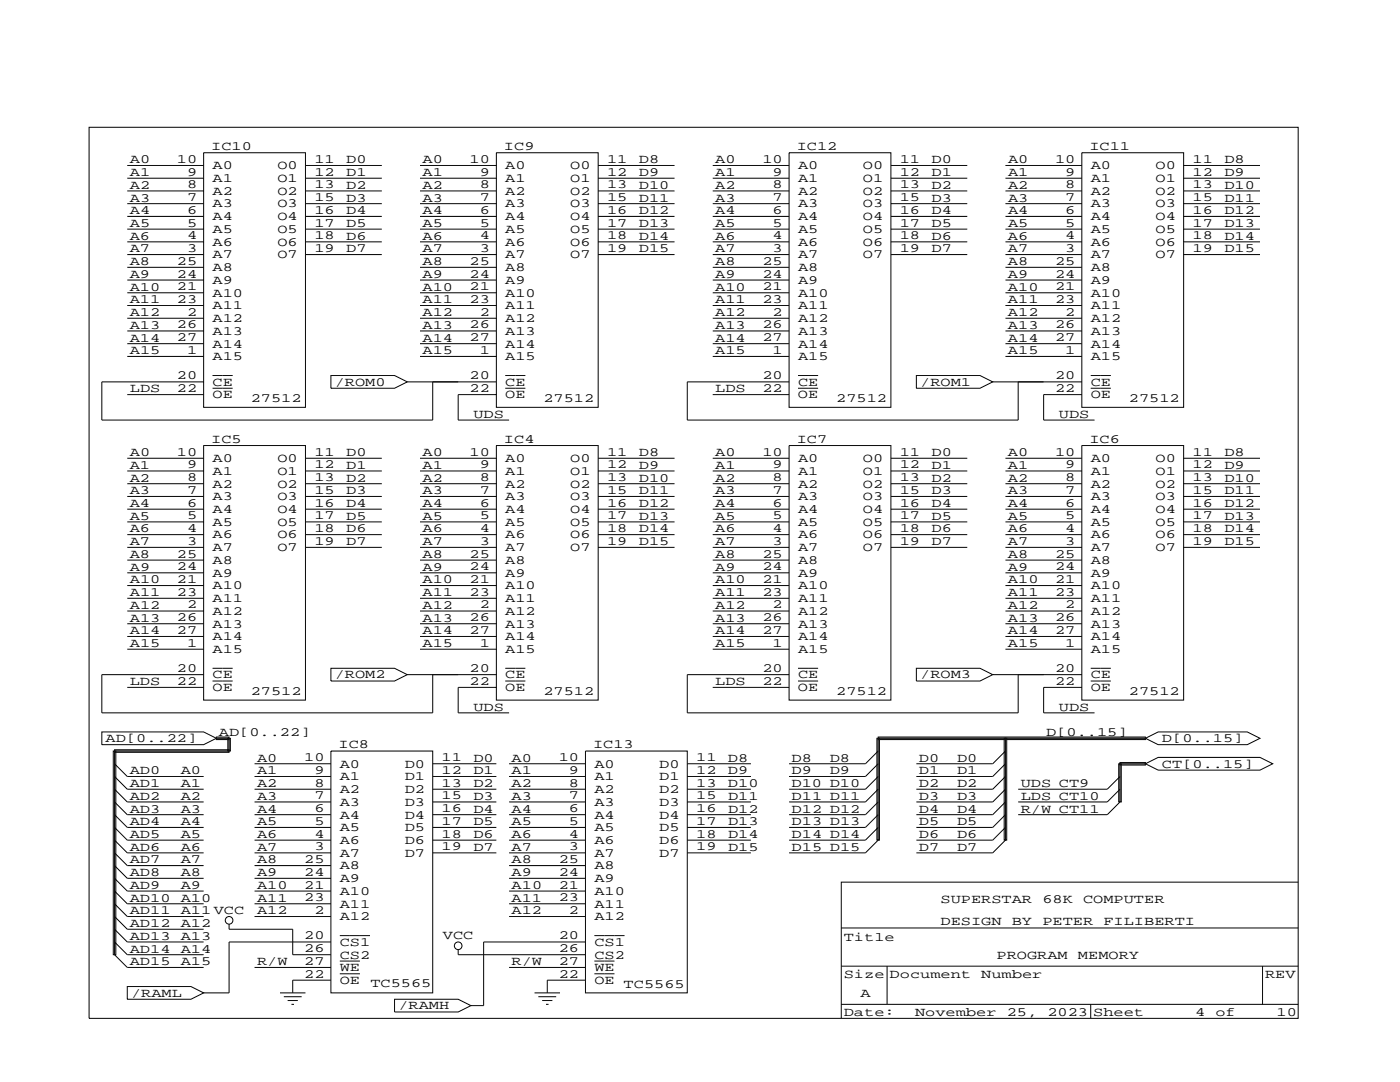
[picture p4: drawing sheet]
<svg xmlns="http://www.w3.org/2000/svg" width="279mm" height="216mm" viewBox="0 0 279 216" stroke-linecap="round" stroke-linejoin="round" font-family="sans-serif">
<g fill="none" stroke="#000" stroke-width=".2">
<path d="M17.8 25.4h241.3v177.8h-241.3zM25.4 33h15.2M25.4 35.6h15.2M25.4 38.1h15.2M40.6 30.5h20.4v50.8h-20.4zM61 33h15.2M61 35.6h15.2M61 38.1h15.2M83.8 33h15.3M83.8 35.6h15.3M83.8 38.1h15.3M99.1 30.5h20.3v50.8h-20.3z"/>
<path d="M119.4 33h15.2M119.4 35.6h15.2M119.4 38.1h15.2M142.2 33h15.3M142.2 35.6h15.3M142.2 38.1h15.3M157.5 30.5h20.3v50.8h-20.3zM177.8 33h15.2M177.8 35.6h15.2M177.8 38.1h15.2M200.7 33h15.2M200.7 35.6h15.2"/>
<path d="M200.7 38.1h15.2M215.9 30.5h20.3v50.8h-20.3zM236.2 33h15.3M236.2 35.6h15.3M236.2 38.1h15.3M25.4 40.6h15.2M25.4 43.2h15.2M25.4 45.7h15.2M25.4 48.3h15.2M25.4 50.8h15.2M25.4 53.3h15.2M25.4 55.9h15.2"/>
<path d="M25.4 58.4h15.2M61 40.6h15.2M61 43.2h15.2M61 45.7h15.2M61 48.3h15.2M61 50.8h15.2M83.8 40.6h15.3M83.8 43.2h15.3M83.8 45.7h15.3M83.8 48.3h15.3M83.8 50.8h15.3M83.8 53.3h15.3"/>
<path d="M83.8 55.9h15.3M83.8 58.4h15.3M119.4 40.6h15.2M119.4 43.2h15.2M119.4 45.7h15.2M119.4 48.3h15.2M119.4 50.8h15.2M142.2 40.6h15.3M142.2 43.2h15.3M142.2 45.7h15.3M142.2 48.3h15.3M142.2 50.8h15.3"/>
<path d="M142.2 53.3h15.3M142.2 55.9h15.3M142.2 58.4h15.3M177.8 40.6h15.2M177.8 43.2h15.2M177.8 45.7h15.2M177.8 48.3h15.2M177.8 50.8h15.2M200.7 40.6h15.2M200.7 43.2h15.2M200.7 45.7h15.2M200.7 48.3h15.2"/>
<path d="M200.7 50.8h15.2M200.7 53.3h15.2M200.7 55.9h15.2M200.7 58.4h15.2M236.2 40.6h15.3M236.2 43.2h15.3M236.2 45.7h15.3M236.2 48.3h15.3M236.2 50.8h15.3M25.4 61h15.2M25.4 63.5h15.2M25.4 66h15.2"/>
<path d="M25.4 68.6h15.2M25.4 71.1h15.2M25.4 78.7h15.2M40.6 76.2h-20.3v7.6h66.1v-7.6M42.4 74.9h4M42.4 77.5h4M66 74.9h12.7l2.6 1.3-2.6 1.3h-12.7zM81.3 76.2h17.8M83.8 61h15.3M83.8 63.5h15.3M83.8 66h15.3M83.8 68.6h15.3"/>
<path d="M83.8 71.1h15.3M99.1 78.7h-7.7v5.1h10.2M100.8 74.9h4.1M100.8 77.5h4.1M142.2 61h15.3M142.2 63.5h15.3M142.2 66h15.3M142.2 68.6h15.3M142.2 71.1h15.3M142.2 78.7h15.3M157.5 76.2h-20.3v7.6h66v-7.6M159.3 74.9h4"/>
<path d="M159.3 77.5h4M182.9 74.9h12.7l2.5 1.3-2.5 1.3h-12.7zM198.1 76.2h17.8M200.7 61h15.2M200.7 63.5h15.2M200.7 66h15.2M200.7 68.6h15.2M200.7 71.1h15.2M215.9 78.7h-7.6v5.1h10.1M217.7 74.9h4M217.7 77.5h4M25.4 91.4h15.2"/>
<path d="M25.4 94h15.2M25.4 96.5h15.2M25.4 99.1h15.2M40.6 88.9h20.4v50.8h-20.4zM61 91.4h15.2M61 94h15.2M61 96.5h15.2M61 99.1h15.2M83.8 91.4h15.3M83.8 94h15.3M83.8 96.5h15.3M83.8 99.1h15.3"/>
<path d="M99.1 88.9h20.3v50.8h-20.3zM119.4 91.4h15.2M119.4 94h15.2M119.4 96.5h15.2M119.4 99.1h15.2M142.2 91.4h15.3M142.2 94h15.3M142.2 96.5h15.3M142.2 99.1h15.3M157.5 88.9h20.3v50.8h-20.3zM177.8 91.4h15.2M177.8 94h15.2"/>
<path d="M177.8 96.5h15.2M177.8 99.1h15.2M200.7 91.4h15.2M200.7 94h15.2M200.7 96.5h15.2M200.7 99.1h15.2M215.9 88.9h20.3v50.8h-20.3zM236.2 91.4h15.3M236.2 94h15.3M236.2 96.5h15.3M236.2 99.1h15.3M25.4 101.6h15.2"/>
<path d="M25.4 104.1h15.2M25.4 106.7h15.2M25.4 109.2h15.2M25.4 111.8h15.2M25.4 114.3h15.2M25.4 116.8h15.2M25.4 119.4h15.2M61 101.6h15.2M61 104.1h15.2M61 106.7h15.2M61 109.2h15.2M83.8 101.6h15.3"/>
<path d="M83.8 104.1h15.3M83.8 106.7h15.3M83.8 109.2h15.3M83.8 111.8h15.3M83.8 114.3h15.3M83.8 116.8h15.3M83.8 119.4h15.3M119.4 101.6h15.2M119.4 104.1h15.2M119.4 106.7h15.2M119.4 109.2h15.2M142.2 101.6h15.3"/>
<path d="M142.2 104.1h15.3M142.2 106.7h15.3M142.2 109.2h15.3M142.2 111.8h15.3M142.2 114.3h15.3M142.2 116.8h15.3M142.2 119.4h15.3M177.8 101.6h15.2M177.8 104.1h15.2M177.8 106.7h15.2M177.8 109.2h15.2M200.7 101.6h15.2"/>
<path d="M200.7 104.1h15.2M200.7 106.7h15.2M200.7 109.2h15.2M200.7 111.8h15.2M200.7 114.3h15.2M200.7 116.8h15.2M200.7 119.4h15.2M236.2 101.6h15.3M236.2 104.1h15.3M236.2 106.7h15.3M236.2 109.2h15.3M25.4 121.9h15.2"/>
<path d="M25.4 124.5h15.2M25.4 127h15.2M25.4 129.5h15.2M25.4 137.2h15.2M40.6 134.6h-20.3v7.6h66.1v-7.6M42.4 133.4h4M42.4 135.9h4M66 133.4h12.7l2.6 1.2-2.6 1.3h-12.7zM81.3 134.6h17.8M83.8 121.9h15.3M83.8 124.5h15.3M83.8 127h15.3"/>
<path d="M83.8 129.5h15.3M99.1 137.2h-7.7v5h10.2M100.8 133.4h4.1M100.8 135.9h4.1M142.2 121.9h15.3M142.2 124.5h15.3M142.2 127h15.3M142.2 129.5h15.3M142.2 137.2h15.3M157.5 134.6h-20.3v7.6h66v-7.6M159.3 133.4h4M159.3 135.9h4"/>
<path d="M182.9 133.4h12.7l2.5 1.2-2.5 1.3h-12.7zM198.1 134.6h17.8M200.7 121.9h15.2M200.7 124.5h15.2M200.7 127h15.2M200.7 129.5h15.2M215.9 137.2h-7.6v5h10.1M217.7 133.4h4M217.7 135.9h4M20.3 146.1h20.3l2.6 1.2-2.6 1.3h-20.3zM22.9 152.4l2.5 2.5h15.2M22.9 154.9l2.5 2.6h15.2"/>
<path d="M22.9 157.5l2.5 2.5h15.2M43.2 147.3h2.5v-.2h-2.5v.5h2.5v-.3h-.2v2.6h.5v-2.6h-.3v2.6h-22.8v-.3h22.8v.5h-22.8v-.2v40.6h.2v-40.6h-.5v40.6h.3l2.5 2.5h15.2M50.8 152.4h15.2M50.8 154.9h15.2M50.8 157.5h15.2M66 149.9h20.4v48.2h-20.4zM86.4 152.4h12.7M86.4 154.9h12.7M86.4 157.5h12.7M101.6 152.4h15.2M101.6 154.9h15.2M101.6 157.5h15.2"/>
<path d="M116.8 149.9h20.4v48.2h-20.4zM137.2 152.4h12.7M137.2 154.9h12.7M137.2 157.5h12.7M175.3 157.5l-2.6 2.5h-15.2M175.3 154.9l-2.6 2.6h-15.2M175.3 152.4l-2.6 2.5h-15.2M175.3 149.9l-2.6 2.5h-15.2M200.7 147.3h-.3v20.3h.5v-20.3h-.2v20.3l-2.6 2.6h-15.2M200.7 157.5l-2.6 2.5h-15.2M200.7 154.9l-2.6 2.6h-15.2M200.7 152.4l-2.6 2.5h-15.2"/>
<path d="M200.7 149.9l-2.6 2.5h-15.2M223.5 154.9l-2.5 2.6h-17.8M223.5 157.5l-2.5 2.5h-17.8M228.6 147.3l2.5-1.2h17.8l2.6 1.2-2.6 1.3h-17.8zM228.6 152.4l2.5-1.3h20.4l2.5 1.3-2.5 1.3h-20.4zM228.6 147.3v.3h-53.3v-.5h53.3v.2h-53.3v20.3h.2v-20.3h-.5v20.3h.3l-2.6 2.6h-15.2M228.6 152.4h-5.1v-.3h5.1v.6h-5.1v-.3v7.6h.3v-7.6h-.5v7.6h.2l-2.5 2.6h-17.8M22.9 160l2.5 2.6h15.2M22.9 162.6l2.5 2.5h15.2M22.9 165.1l2.5 2.5h15.2M22.9 167.6l2.5 2.6h15.2M22.9 170.2l2.5 2.5h15.2"/>
<path d="M22.9 172.7l2.5 2.6h15.2M22.9 175.3l2.5 2.5h15.2M22.9 177.8l2.5 2.5h15.2M50.8 160h15.2M50.8 162.6h15.2M50.8 165.1h15.2M50.8 167.6h15.2M50.8 170.2h15.2M50.8 172.7h15.2M50.8 175.3h15.2M50.8 177.8h15.2M86.4 160h12.7"/>
<path d="M86.4 162.6h12.7M86.4 165.1h12.7M86.4 167.6h12.7M86.4 170.2h12.7M101.6 160h15.2M101.6 162.6h15.2M101.6 165.1h15.2M101.6 167.6h15.2M101.6 170.2h15.2M101.6 172.7h15.2M101.6 175.3h15.2M101.6 177.8h15.2"/>
<path d="M137.2 160h12.7M137.2 162.6h12.7M137.2 165.1h12.7M137.2 167.6h12.7M137.2 170.2h12.7M175.3 165.1l-2.6 2.5h-15.2M175.3 162.6l-2.6 2.5h-15.2M175.3 160l-2.6 2.6h-15.2M200.7 165.1l-2.6 2.5h-15.2M200.7 162.6l-2.6 2.5h-15.2M200.7 160l-2.6 2.6h-15.2M259.1 176h-91.2v27.2"/>
<path d="M22.9 180.3l2.5 2.6h15.2M22.9 182.9l2.5 2.5h15.2M22.9 185.4l2.5 2.6h15.2M22.9 188l2.5 2.5h15.2M25.4 196.9h12.7l2.5 1.2-2.5 1.3h-12.7zM45.7 184.4v1h12.7v5.1h7.6M50.8 180.3h15.2M50.8 182.9h15.2M50.8 193h15.2M55.9 198.1h5.1M56.6 198.9h3.6M57.4 199.6h2"/>
<path d="M66 188h-20.3v10.1h-5.1M66 195.6h-7.6v2.5M67.8 186.7h6M67.8 191.8h4M67.8 194.3h4M78.7 199.4h12.7l2.6 1.3-2.6 1.2h-12.7zM91.4 189.5v1h25.4M101.6 180.3h15.2M101.6 182.9h15.2M101.6 193h15.2M106.7 198.1h5.1M107.4 198.9h3.6"/>
<path d="M108.2 199.6h2M116.8 188h-20.3v12.7h-2.5M116.8 195.6h-7.6v2.5M118.6 186.7h6M118.6 191.8h4M118.6 194.3h4M167.9 192.8h91.2M167.9 185.2h91.2M177 192.8v7.6M252 192.8v7.6M58.2 200.4h.5M109 200.4h.5"/>
<path d="M167.9 200.4h91.2M217.7 200.4v2.8"/>
<circle cx="45.7" cy="183.6" r=".76"/>
<circle cx="91.4" cy="188.7" r=".76"/>
</g>
<g font-size="2.5">
<text x="42.2" y="30">IC10</text>
<text x="100.6" y="30">IC9</text>
<text x="159" y="30">IC12</text>
<text x="217.4" y="30">IC11</text>
<text x="25.9" y="32.6">A0</text>
<text x="25.9" y="35.1">A1</text>
<text x="35.3" y="32.5">10</text>
<text x="37.3" y="35.1">9</text>
<text x="42.4" y="33.8">A0</text>
<text x="55.4" y="33.8">O0</text>
<text x="62.7" y="32.5">11</text>
<text x="62.7" y="35.1">12</text>
<text x="69.1" y="32.6">D0</text>
<text x="69.1" y="35.1">D1</text>
<text x="84.3" y="32.6">A0</text>
<text x="84.3" y="35.1">A1</text>
<text x="93.7" y="32.5">10</text>
<text x="95.8" y="35.1">9</text>
<text x="100.8" y="33.8">A0</text>
<text x="113.8" y="33.8">O0</text>
<text x="121.2" y="32.5">11</text>
<text x="121.2" y="35.1">12</text>
<text x="127.5" y="32.6">D8</text>
<text x="127.5" y="35.1">D9</text>
<text x="142.7" y="32.6">A0</text>
<text x="142.7" y="35.1">A1</text>
<text x="152.1" y="32.5">10</text>
<text x="154.2" y="35.1">9</text>
<text x="159.3" y="33.8">A0</text>
<text x="172.2" y="33.8">O0</text>
<text x="179.6" y="32.5">11</text>
<text x="179.6" y="35.1">12</text>
<text x="185.9" y="32.6">D0</text>
<text x="185.9" y="35.1">D1</text>
<text x="201.2" y="32.6">A0</text>
<text x="201.2" y="35.1">A1</text>
<text x="210.6" y="32.5">10</text>
<text x="212.6" y="35.1">9</text>
<text x="217.7" y="33.8">A0</text>
<text x="230.6" y="33.8">O0</text>
<text x="238" y="32.5">11</text>
<text x="238" y="35.1">12</text>
<text x="244.3" y="32.6">D8</text>
<text x="244.3" y="35.1">D9</text>
<text x="25.9" y="37.7">A2</text>
<text x="25.9" y="40.2">A3</text>
<text x="37.3" y="37.6">8</text>
<text x="37.3" y="40.1">7</text>
<text x="42.4" y="36.3">A1</text>
<text x="42.4" y="38.9">A2</text>
<text x="42.4" y="41.4">A3</text>
<text x="55.4" y="36.3">O1</text>
<text x="55.4" y="38.9">O2</text>
<text x="55.4" y="41.4">O3</text>
<text x="62.7" y="37.6">13</text>
<text x="62.7" y="40.1">15</text>
<text x="69.1" y="37.7">D2</text>
<text x="69.1" y="40.2">D3</text>
<text x="84.3" y="37.7">A2</text>
<text x="84.3" y="40.2">A3</text>
<text x="95.8" y="37.6">8</text>
<text x="95.8" y="40.1">7</text>
<text x="100.8" y="36.3">A1</text>
<text x="100.8" y="38.9">A2</text>
<text x="100.8" y="41.4">A3</text>
<text x="113.8" y="36.3">O1</text>
<text x="113.8" y="38.9">O2</text>
<text x="113.8" y="41.4">O3</text>
<text x="121.2" y="37.6">13</text>
<text x="121.2" y="40.1">15</text>
<text x="127.5" y="37.7">D10</text>
<text x="127.5" y="40.2">D11</text>
<text x="142.7" y="37.7">A2</text>
<text x="142.7" y="40.2">A3</text>
<text x="154.2" y="37.6">8</text>
<text x="154.2" y="40.1">7</text>
<text x="159.3" y="36.3">A1</text>
<text x="159.3" y="38.9">A2</text>
<text x="159.3" y="41.4">A3</text>
<text x="172.2" y="36.3">O1</text>
<text x="172.2" y="38.9">O2</text>
<text x="172.2" y="41.4">O3</text>
<text x="179.6" y="37.6">13</text>
<text x="179.6" y="40.1">15</text>
<text x="185.9" y="37.7">D2</text>
<text x="185.9" y="40.2">D3</text>
<text x="201.2" y="37.7">A2</text>
<text x="201.2" y="40.2">A3</text>
<text x="212.6" y="37.6">8</text>
<text x="212.6" y="40.1">7</text>
<text x="217.7" y="36.3">A1</text>
<text x="217.7" y="38.9">A2</text>
<text x="217.7" y="41.4">A3</text>
<text x="230.6" y="36.3">O1</text>
<text x="230.6" y="38.9">O2</text>
<text x="230.6" y="41.4">O3</text>
<text x="238" y="37.6">13</text>
<text x="238" y="40.1">15</text>
<text x="244.3" y="37.7">D10</text>
<text x="244.3" y="40.2">D11</text>
<text x="25.9" y="47.8">A6</text>
<text x="25.9" y="42.7">A4</text>
<text x="25.9" y="45.3">A5</text>
<text x="37.3" y="42.7">6</text>
<text x="37.3" y="45.2">5</text>
<text x="37.3" y="47.8">4</text>
<text x="42.4" y="43.9">A4</text>
<text x="42.4" y="46.5">A5</text>
<text x="55.4" y="43.9">O4</text>
<text x="55.4" y="46.5">O5</text>
<text x="62.7" y="42.7">16</text>
<text x="62.7" y="45.2">17</text>
<text x="62.7" y="47.8">18</text>
<text x="69.1" y="47.8">D6</text>
<text x="69.1" y="42.7">D4</text>
<text x="69.1" y="45.3">D5</text>
<text x="84.3" y="47.8">A6</text>
<text x="84.3" y="42.7">A4</text>
<text x="84.3" y="45.3">A5</text>
<text x="95.8" y="42.7">6</text>
<text x="95.8" y="45.2">5</text>
<text x="95.8" y="47.8">4</text>
<text x="100.8" y="43.9">A4</text>
<text x="100.8" y="46.5">A5</text>
<text x="113.8" y="43.9">O4</text>
<text x="113.8" y="46.5">O5</text>
<text x="121.2" y="42.7">16</text>
<text x="121.2" y="45.2">17</text>
<text x="121.2" y="47.8">18</text>
<text x="127.5" y="47.8">D14</text>
<text x="127.5" y="42.7">D12</text>
<text x="127.5" y="45.3">D13</text>
<text x="142.7" y="47.8">A6</text>
<text x="142.7" y="42.7">A4</text>
<text x="142.7" y="45.3">A5</text>
<text x="154.2" y="42.7">6</text>
<text x="154.2" y="45.2">5</text>
<text x="154.2" y="47.8">4</text>
<text x="159.3" y="43.9">A4</text>
<text x="159.3" y="46.5">A5</text>
<text x="172.2" y="43.9">O4</text>
<text x="172.2" y="46.5">O5</text>
<text x="179.6" y="42.7">16</text>
<text x="179.6" y="45.2">17</text>
<text x="179.6" y="47.8">18</text>
<text x="185.9" y="47.8">D6</text>
<text x="185.9" y="42.7">D4</text>
<text x="185.9" y="45.3">D5</text>
<text x="201.2" y="47.8">A6</text>
<text x="201.2" y="42.7">A4</text>
<text x="201.2" y="45.3">A5</text>
<text x="212.6" y="42.7">6</text>
<text x="212.6" y="45.2">5</text>
<text x="212.6" y="47.8">4</text>
<text x="217.7" y="43.9">A4</text>
<text x="217.7" y="46.5">A5</text>
<text x="230.6" y="43.9">O4</text>
<text x="230.6" y="46.5">O5</text>
<text x="238" y="42.7">16</text>
<text x="238" y="45.2">17</text>
<text x="238" y="47.8">18</text>
<text x="244.3" y="47.8">D14</text>
<text x="244.3" y="42.7">D12</text>
<text x="244.3" y="45.3">D13</text>
<text x="25.9" y="50.4">A7</text>
<text x="25.9" y="52.9">A8</text>
<text x="35.3" y="52.8">25</text>
<text x="37.3" y="50.3">3</text>
<text x="42.4" y="49">A6</text>
<text x="42.4" y="51.6">A7</text>
<text x="55.4" y="49">O6</text>
<text x="55.4" y="51.6">O7</text>
<text x="62.7" y="50.3">19</text>
<text x="69.1" y="50.4">D7</text>
<text x="84.3" y="50.4">A7</text>
<text x="84.3" y="52.9">A8</text>
<text x="93.7" y="52.8">25</text>
<text x="95.8" y="50.3">3</text>
<text x="100.8" y="49">A6</text>
<text x="100.8" y="51.6">A7</text>
<text x="113.8" y="49">O6</text>
<text x="113.8" y="51.6">O7</text>
<text x="121.2" y="50.3">19</text>
<text x="127.5" y="50.4">D15</text>
<text x="142.7" y="50.4">A7</text>
<text x="142.7" y="52.9">A8</text>
<text x="152.1" y="52.8">25</text>
<text x="154.2" y="50.3">3</text>
<text x="159.3" y="49">A6</text>
<text x="159.3" y="51.6">A7</text>
<text x="172.2" y="49">O6</text>
<text x="172.2" y="51.6">O7</text>
<text x="179.6" y="50.3">19</text>
<text x="185.9" y="50.4">D7</text>
<text x="201.2" y="50.4">A7</text>
<text x="201.2" y="52.9">A8</text>
<text x="210.6" y="52.8">25</text>
<text x="212.6" y="50.3">3</text>
<text x="217.7" y="49">A6</text>
<text x="217.7" y="51.6">A7</text>
<text x="230.6" y="49">O6</text>
<text x="230.6" y="51.6">O7</text>
<text x="238" y="50.3">19</text>
<text x="244.3" y="50.4">D15</text>
<text x="25.9" y="55.4">A9</text>
<text x="25.9" y="58">A10</text>
<text x="35.3" y="55.4">24</text>
<text x="35.3" y="57.9">21</text>
<text x="42.4" y="54.1">A8</text>
<text x="42.4" y="56.6">A9</text>
<text x="42.4" y="59.2">A10</text>
<text x="84.3" y="55.4">A9</text>
<text x="84.3" y="58">A10</text>
<text x="93.7" y="55.4">24</text>
<text x="93.7" y="57.9">21</text>
<text x="100.8" y="54.1">A8</text>
<text x="100.8" y="56.6">A9</text>
<text x="100.8" y="59.2">A10</text>
<text x="142.7" y="55.4">A9</text>
<text x="142.7" y="58">A10</text>
<text x="152.1" y="55.4">24</text>
<text x="152.1" y="57.9">21</text>
<text x="159.3" y="54.1">A8</text>
<text x="159.3" y="56.6">A9</text>
<text x="159.3" y="59.2">A10</text>
<text x="201.2" y="55.4">A9</text>
<text x="201.2" y="58">A10</text>
<text x="210.6" y="55.4">24</text>
<text x="210.6" y="57.9">21</text>
<text x="217.7" y="54.1">A8</text>
<text x="217.7" y="56.6">A9</text>
<text x="217.7" y="59.2">A10</text>
<text x="25.9" y="60.5">A11</text>
<text x="25.9" y="63.1">A12</text>
<text x="25.9" y="65.6">A13</text>
<text x="35.3" y="60.5">23</text>
<text x="35.3" y="65.5">26</text>
<text x="37.3" y="63">2</text>
<text x="42.4" y="61.7">A11</text>
<text x="42.4" y="64.3">A12</text>
<text x="84.3" y="60.5">A11</text>
<text x="84.3" y="63.1">A12</text>
<text x="84.3" y="65.6">A13</text>
<text x="93.7" y="60.5">23</text>
<text x="93.7" y="65.5">26</text>
<text x="95.8" y="63">2</text>
<text x="100.8" y="61.7">A11</text>
<text x="100.8" y="64.3">A12</text>
<text x="142.7" y="60.5">A11</text>
<text x="142.7" y="63.1">A12</text>
<text x="142.7" y="65.6">A13</text>
<text x="152.1" y="60.5">23</text>
<text x="152.1" y="65.5">26</text>
<text x="154.2" y="63">2</text>
<text x="159.3" y="61.7">A11</text>
<text x="159.3" y="64.3">A12</text>
<text x="201.2" y="60.5">A11</text>
<text x="201.2" y="63.1">A12</text>
<text x="201.2" y="65.6">A13</text>
<text x="210.6" y="60.5">23</text>
<text x="210.6" y="65.5">26</text>
<text x="212.6" y="63">2</text>
<text x="217.7" y="61.7">A11</text>
<text x="217.7" y="64.3">A12</text>
<text x="25.9" y="68.1">A14</text>
<text x="25.9" y="70.7">A15</text>
<text x="35.3" y="68.1">27</text>
<text x="37.3" y="70.6">1</text>
<text x="42.4" y="66.8">A13</text>
<text x="42.4" y="69.3">A14</text>
<text x="42.4" y="71.9">A15</text>
<text x="84.3" y="68.1">A14</text>
<text x="84.3" y="70.7">A15</text>
<text x="93.7" y="68.1">27</text>
<text x="95.8" y="70.6">1</text>
<text x="100.8" y="66.8">A13</text>
<text x="100.8" y="69.3">A14</text>
<text x="100.8" y="71.9">A15</text>
<text x="142.7" y="68.1">A14</text>
<text x="142.7" y="70.7">A15</text>
<text x="152.1" y="68.1">27</text>
<text x="154.2" y="70.6">1</text>
<text x="159.3" y="66.8">A13</text>
<text x="159.3" y="69.3">A14</text>
<text x="159.3" y="71.9">A15</text>
<text x="201.2" y="68.1">A14</text>
<text x="201.2" y="70.7">A15</text>
<text x="210.6" y="68.1">27</text>
<text x="212.6" y="70.6">1</text>
<text x="217.7" y="66.8">A13</text>
<text x="217.7" y="69.3">A14</text>
<text x="217.7" y="71.9">A15</text>
<text x="35.3" y="75.7">20</text>
<text x="42.4" y="77">CE</text>
<text x="66.8" y="77">/ROM0</text>
<text x="93.7" y="75.7">20</text>
<text x="100.8" y="77">CE</text>
<text x="152.1" y="75.7">20</text>
<text x="159.3" y="77">CE</text>
<text x="183.6" y="77">/ROM1</text>
<text x="210.6" y="75.7">20</text>
<text x="217.7" y="77">CE</text>
<text x="25.9" y="78.3">LDS</text>
<text x="35.3" y="78.2">22</text>
<text x="42.4" y="79.5">OE</text>
<text x="50" y="80.3">27512</text>
<text x="93.7" y="78.2">22</text>
<text x="94.5" y="83.4">UDS</text>
<text x="100.8" y="79.5">OE</text>
<text x="108.5" y="80.3">27512</text>
<text x="142.7" y="78.3">LDS</text>
<text x="152.1" y="78.2">22</text>
<text x="159.3" y="79.5">OE</text>
<text x="166.9" y="80.3">27512</text>
<text x="210.6" y="78.2">22</text>
<text x="211.3" y="83.4">UDS</text>
<text x="217.7" y="79.5">OE</text>
<text x="225.3" y="80.3">27512</text>
<text x="42.2" y="88.4">IC5</text>
<text x="100.6" y="88.4">IC4</text>
<text x="159" y="88.4">IC7</text>
<text x="217.4" y="88.4">IC6</text>
<text x="25.9" y="93.5">A1</text>
<text x="25.9" y="91">A0</text>
<text x="35.3" y="90.9">10</text>
<text x="37.3" y="93.5">9</text>
<text x="42.4" y="92.2">A0</text>
<text x="42.4" y="94.7">A1</text>
<text x="55.4" y="92.2">O0</text>
<text x="55.4" y="94.7">O1</text>
<text x="62.7" y="90.9">11</text>
<text x="62.7" y="93.5">12</text>
<text x="69.1" y="93.5">D1</text>
<text x="69.1" y="91">D0</text>
<text x="84.3" y="93.5">A1</text>
<text x="84.3" y="91">A0</text>
<text x="93.7" y="90.9">10</text>
<text x="95.8" y="93.5">9</text>
<text x="100.8" y="92.2">A0</text>
<text x="100.8" y="94.7">A1</text>
<text x="113.8" y="92.2">O0</text>
<text x="113.8" y="94.7">O1</text>
<text x="121.2" y="90.9">11</text>
<text x="121.2" y="93.5">12</text>
<text x="127.5" y="93.5">D9</text>
<text x="127.5" y="91">D8</text>
<text x="142.7" y="93.5">A1</text>
<text x="142.7" y="91">A0</text>
<text x="152.1" y="90.9">10</text>
<text x="154.2" y="93.5">9</text>
<text x="159.3" y="92.2">A0</text>
<text x="159.3" y="94.7">A1</text>
<text x="172.2" y="92.2">O0</text>
<text x="172.2" y="94.7">O1</text>
<text x="179.6" y="90.9">11</text>
<text x="179.6" y="93.5">12</text>
<text x="185.9" y="93.5">D1</text>
<text x="185.9" y="91">D0</text>
<text x="201.2" y="93.5">A1</text>
<text x="201.2" y="91">A0</text>
<text x="210.6" y="90.9">10</text>
<text x="212.6" y="93.5">9</text>
<text x="217.7" y="92.2">A0</text>
<text x="217.7" y="94.7">A1</text>
<text x="230.6" y="92.2">O0</text>
<text x="230.6" y="94.7">O1</text>
<text x="238" y="90.9">11</text>
<text x="238" y="93.5">12</text>
<text x="244.3" y="91">D8</text>
<text x="244.3" y="93.5">D9</text>
<text x="25.9" y="96.1">A2</text>
<text x="25.9" y="98.6">A3</text>
<text x="25.9" y="101.2">A4</text>
<text x="37.3" y="96">8</text>
<text x="37.3" y="98.6">7</text>
<text x="37.3" y="101.1">6</text>
<text x="42.4" y="97.3">A2</text>
<text x="42.4" y="99.8">A3</text>
<text x="55.4" y="97.3">O2</text>
<text x="55.4" y="99.8">O3</text>
<text x="62.7" y="96">13</text>
<text x="62.7" y="98.6">15</text>
<text x="62.7" y="101.1">16</text>
<text x="69.1" y="96.1">D2</text>
<text x="69.1" y="98.6">D3</text>
<text x="69.1" y="101.2">D4</text>
<text x="84.3" y="96.1">A2</text>
<text x="84.3" y="98.6">A3</text>
<text x="84.3" y="101.2">A4</text>
<text x="95.8" y="96">8</text>
<text x="95.8" y="98.6">7</text>
<text x="95.8" y="101.1">6</text>
<text x="100.8" y="97.3">A2</text>
<text x="100.8" y="99.8">A3</text>
<text x="113.8" y="97.3">O2</text>
<text x="113.8" y="99.8">O3</text>
<text x="121.2" y="96">13</text>
<text x="121.2" y="98.6">15</text>
<text x="121.2" y="101.1">16</text>
<text x="127.5" y="96.1">D10</text>
<text x="127.5" y="98.6">D11</text>
<text x="127.5" y="101.2">D12</text>
<text x="142.7" y="96.1">A2</text>
<text x="142.7" y="98.6">A3</text>
<text x="142.7" y="101.2">A4</text>
<text x="154.2" y="96">8</text>
<text x="154.2" y="98.6">7</text>
<text x="154.2" y="101.1">6</text>
<text x="159.3" y="97.3">A2</text>
<text x="159.3" y="99.8">A3</text>
<text x="172.2" y="97.3">O2</text>
<text x="172.2" y="99.8">O3</text>
<text x="179.6" y="96">13</text>
<text x="179.6" y="98.6">15</text>
<text x="179.6" y="101.1">16</text>
<text x="185.9" y="96.1">D2</text>
<text x="185.9" y="98.6">D3</text>
<text x="185.9" y="101.2">D4</text>
<text x="201.2" y="96.1">A2</text>
<text x="201.2" y="98.6">A3</text>
<text x="201.2" y="101.2">A4</text>
<text x="212.6" y="96">8</text>
<text x="212.6" y="98.6">7</text>
<text x="212.6" y="101.1">6</text>
<text x="217.7" y="97.3">A2</text>
<text x="217.7" y="99.8">A3</text>
<text x="230.6" y="97.3">O2</text>
<text x="230.6" y="99.8">O3</text>
<text x="238" y="96">13</text>
<text x="238" y="98.6">15</text>
<text x="238" y="101.1">16</text>
<text x="244.3" y="96.1">D10</text>
<text x="244.3" y="98.6">D11</text>
<text x="244.3" y="101.2">D12</text>
<text x="25.9" y="103.7">A5</text>
<text x="25.9" y="106.2">A6</text>
<text x="37.3" y="103.6">5</text>
<text x="37.3" y="106.2">4</text>
<text x="42.4" y="102.4">A4</text>
<text x="42.4" y="104.9">A5</text>
<text x="42.4" y="107.4">A6</text>
<text x="55.4" y="102.4">O4</text>
<text x="55.4" y="104.9">O5</text>
<text x="55.4" y="107.4">O6</text>
<text x="62.7" y="103.6">17</text>
<text x="62.7" y="106.2">18</text>
<text x="69.1" y="103.7">D5</text>
<text x="69.1" y="106.2">D6</text>
<text x="84.3" y="103.7">A5</text>
<text x="84.3" y="106.2">A6</text>
<text x="95.8" y="103.6">5</text>
<text x="95.8" y="106.2">4</text>
<text x="100.8" y="102.4">A4</text>
<text x="100.8" y="104.9">A5</text>
<text x="100.8" y="107.4">A6</text>
<text x="113.8" y="102.4">O4</text>
<text x="113.8" y="104.9">O5</text>
<text x="113.8" y="107.4">O6</text>
<text x="121.2" y="103.6">17</text>
<text x="121.2" y="106.2">18</text>
<text x="127.5" y="103.7">D13</text>
<text x="127.5" y="106.2">D14</text>
<text x="142.7" y="103.7">A5</text>
<text x="142.7" y="106.2">A6</text>
<text x="154.2" y="103.6">5</text>
<text x="154.2" y="106.2">4</text>
<text x="159.3" y="102.4">A4</text>
<text x="159.3" y="104.9">A5</text>
<text x="159.3" y="107.4">A6</text>
<text x="172.2" y="102.4">O4</text>
<text x="172.2" y="104.9">O5</text>
<text x="172.2" y="107.4">O6</text>
<text x="179.6" y="103.6">17</text>
<text x="179.6" y="106.2">18</text>
<text x="185.9" y="103.7">D5</text>
<text x="185.9" y="106.2">D6</text>
<text x="201.2" y="103.7">A5</text>
<text x="201.2" y="106.2">A6</text>
<text x="212.6" y="103.6">5</text>
<text x="212.6" y="106.2">4</text>
<text x="217.7" y="102.4">A4</text>
<text x="217.7" y="104.9">A5</text>
<text x="217.7" y="107.4">A6</text>
<text x="230.6" y="102.4">O4</text>
<text x="230.6" y="104.9">O5</text>
<text x="230.6" y="107.4">O6</text>
<text x="238" y="103.6">17</text>
<text x="238" y="106.2">18</text>
<text x="244.3" y="103.7">D13</text>
<text x="244.3" y="106.2">D14</text>
<text x="25.9" y="108.8">A7</text>
<text x="25.9" y="111.3">A8</text>
<text x="25.9" y="113.9">A9</text>
<text x="35.3" y="111.3">25</text>
<text x="35.3" y="113.8">24</text>
<text x="37.3" y="108.7">3</text>
<text x="42.4" y="110">A7</text>
<text x="42.4" y="112.5">A8</text>
<text x="55.4" y="110">O7</text>
<text x="62.7" y="108.7">19</text>
<text x="69.1" y="108.8">D7</text>
<text x="84.3" y="108.8">A7</text>
<text x="84.3" y="111.3">A8</text>
<text x="84.3" y="113.9">A9</text>
<text x="93.7" y="111.3">25</text>
<text x="93.7" y="113.8">24</text>
<text x="95.8" y="108.7">3</text>
<text x="100.8" y="110">A7</text>
<text x="100.8" y="112.5">A8</text>
<text x="113.8" y="110">O7</text>
<text x="121.2" y="108.7">19</text>
<text x="127.5" y="108.8">D15</text>
<text x="142.7" y="108.8">A7</text>
<text x="142.7" y="111.3">A8</text>
<text x="142.7" y="113.9">A9</text>
<text x="152.1" y="111.3">25</text>
<text x="152.1" y="113.8">24</text>
<text x="154.2" y="108.7">3</text>
<text x="159.3" y="110">A7</text>
<text x="159.3" y="112.5">A8</text>
<text x="172.2" y="110">O7</text>
<text x="179.6" y="108.7">19</text>
<text x="185.9" y="108.8">D7</text>
<text x="201.2" y="108.8">A7</text>
<text x="201.2" y="111.3">A8</text>
<text x="201.2" y="113.9">A9</text>
<text x="210.6" y="111.3">25</text>
<text x="210.6" y="113.8">24</text>
<text x="212.6" y="108.7">3</text>
<text x="217.7" y="110">A7</text>
<text x="217.7" y="112.5">A8</text>
<text x="230.6" y="110">O7</text>
<text x="238" y="108.7">19</text>
<text x="244.3" y="108.8">D15</text>
<text x="25.9" y="116.4">A10</text>
<text x="25.9" y="118.9">A11</text>
<text x="35.3" y="116.3">21</text>
<text x="35.3" y="118.9">23</text>
<text x="42.4" y="115.1">A9</text>
<text x="42.4" y="117.6">A10</text>
<text x="84.3" y="116.4">A10</text>
<text x="84.3" y="118.9">A11</text>
<text x="93.7" y="116.3">21</text>
<text x="93.7" y="118.9">23</text>
<text x="100.8" y="115.1">A9</text>
<text x="100.8" y="117.6">A10</text>
<text x="142.7" y="116.4">A10</text>
<text x="142.7" y="118.9">A11</text>
<text x="152.1" y="116.3">21</text>
<text x="152.1" y="118.9">23</text>
<text x="159.3" y="115.1">A9</text>
<text x="159.3" y="117.6">A10</text>
<text x="201.2" y="116.4">A10</text>
<text x="201.2" y="118.9">A11</text>
<text x="210.6" y="116.3">21</text>
<text x="210.6" y="118.9">23</text>
<text x="217.7" y="115.1">A9</text>
<text x="217.7" y="117.6">A10</text>
<text x="25.9" y="121.5">A12</text>
<text x="25.9" y="124">A13</text>
<text x="35.3" y="124">26</text>
<text x="37.3" y="121.4">2</text>
<text x="42.4" y="120.1">A11</text>
<text x="42.4" y="122.7">A12</text>
<text x="42.4" y="125.2">A13</text>
<text x="84.3" y="121.5">A12</text>
<text x="84.3" y="124">A13</text>
<text x="93.7" y="124">26</text>
<text x="95.8" y="121.4">2</text>
<text x="100.8" y="120.1">A11</text>
<text x="100.8" y="122.7">A12</text>
<text x="100.8" y="125.2">A13</text>
<text x="142.7" y="121.5">A12</text>
<text x="142.7" y="124">A13</text>
<text x="152.1" y="124">26</text>
<text x="154.2" y="121.4">2</text>
<text x="159.3" y="120.1">A11</text>
<text x="159.3" y="122.7">A12</text>
<text x="159.3" y="125.2">A13</text>
<text x="201.2" y="121.5">A12</text>
<text x="201.2" y="124">A13</text>
<text x="210.6" y="124">26</text>
<text x="212.6" y="121.4">2</text>
<text x="217.7" y="120.1">A11</text>
<text x="217.7" y="122.7">A12</text>
<text x="217.7" y="125.2">A13</text>
<text x="25.9" y="126.6">A14</text>
<text x="25.9" y="129.1">A15</text>
<text x="35.3" y="126.5">27</text>
<text x="37.3" y="129">1</text>
<text x="42.4" y="127.8">A14</text>
<text x="42.4" y="130.3">A15</text>
<text x="84.3" y="126.6">A14</text>
<text x="84.3" y="129.1">A15</text>
<text x="93.7" y="126.5">27</text>
<text x="95.8" y="129">1</text>
<text x="100.8" y="127.8">A14</text>
<text x="100.8" y="130.3">A15</text>
<text x="142.7" y="126.6">A14</text>
<text x="142.7" y="129.1">A15</text>
<text x="152.1" y="126.5">27</text>
<text x="154.2" y="129">1</text>
<text x="159.3" y="127.8">A14</text>
<text x="159.3" y="130.3">A15</text>
<text x="201.2" y="126.6">A14</text>
<text x="201.2" y="129.1">A15</text>
<text x="210.6" y="126.5">27</text>
<text x="212.6" y="129">1</text>
<text x="217.7" y="127.8">A14</text>
<text x="217.7" y="130.3">A15</text>
<text x="25.9" y="136.7">LDS</text>
<text x="35.3" y="134.1">20</text>
<text x="35.3" y="136.7">22</text>
<text x="42.4" y="137.9">OE</text>
<text x="42.4" y="135.4">CE</text>
<text x="66.8" y="135.4">/ROM2</text>
<text x="93.7" y="134.1">20</text>
<text x="93.7" y="136.7">22</text>
<text x="100.8" y="137.9">OE</text>
<text x="100.8" y="135.4">CE</text>
<text x="142.7" y="136.7">LDS</text>
<text x="152.1" y="134.1">20</text>
<text x="152.1" y="136.7">22</text>
<text x="159.3" y="137.9">OE</text>
<text x="159.3" y="135.4">CE</text>
<text x="183.6" y="135.4">/ROM3</text>
<text x="210.6" y="134.1">20</text>
<text x="210.6" y="136.7">22</text>
<text x="217.7" y="135.4">CE</text>
<text x="217.7" y="137.9">OE</text>
<text x="50" y="138.7">27512</text>
<text x="94.5" y="141.8">UDS</text>
<text x="108.5" y="138.7">27512</text>
<text x="166.9" y="138.7">27512</text>
<text x="211.3" y="141.8">UDS</text>
<text x="225.3" y="138.7">27512</text>
<text x="21.1" y="148.1">AD[0..22]</text>
<text x="43.7" y="146.9">AD[0..22]</text>
<text x="67.6" y="149.4">IC8</text>
<text x="118.4" y="149.4">IC13</text>
<text x="208.8" y="146.9">D[0..15]</text>
<text x="231.9" y="148.1">D[0..15]</text>
<text x="25.9" y="154.5">AD0</text>
<text x="36.1" y="154.5">A0</text>
<text x="51.3" y="152">A0</text>
<text x="51.3" y="154.5">A1</text>
<text x="60.7" y="151.9">10</text>
<text x="62.7" y="154.4">9</text>
<text x="67.8" y="153.2">A0</text>
<text x="67.8" y="155.7">A1</text>
<text x="80.8" y="153.2">D0</text>
<text x="80.8" y="155.7">D1</text>
<text x="88.1" y="151.9">11</text>
<text x="88.1" y="154.4">12</text>
<text x="94.5" y="152">D0</text>
<text x="94.5" y="154.5">D1</text>
<text x="102.1" y="152">A0</text>
<text x="102.1" y="154.5">A1</text>
<text x="111.5" y="151.9">10</text>
<text x="113.5" y="154.4">9</text>
<text x="118.6" y="153.2">A0</text>
<text x="118.6" y="155.7">A1</text>
<text x="131.6" y="153.2">D0</text>
<text x="131.6" y="155.7">D1</text>
<text x="138.9" y="151.9">11</text>
<text x="138.9" y="154.4">12</text>
<text x="145.3" y="152">D8</text>
<text x="145.3" y="154.5">D9</text>
<text x="158" y="152">D8</text>
<text x="158" y="154.5">D9</text>
<text x="165.6" y="152">D8</text>
<text x="165.6" y="154.5">D9</text>
<text x="183.4" y="152">D0</text>
<text x="183.4" y="154.5">D1</text>
<text x="191" y="152">D0</text>
<text x="191" y="154.5">D1</text>
<text x="231.9" y="153.2">CT[0..15]</text>
<text x="25.9" y="157">AD1</text>
<text x="25.9" y="159.6">AD2</text>
<text x="36.1" y="157">A1</text>
<text x="36.1" y="159.6">A2</text>
<text x="51.3" y="157">A2</text>
<text x="51.3" y="159.6">A3</text>
<text x="62.7" y="157">8</text>
<text x="62.7" y="159.5">7</text>
<text x="67.8" y="158.2">A2</text>
<text x="67.8" y="160.8">A3</text>
<text x="80.8" y="158.2">D2</text>
<text x="80.8" y="160.8">D3</text>
<text x="88.1" y="157">13</text>
<text x="88.1" y="159.5">15</text>
<text x="94.5" y="157">D2</text>
<text x="94.5" y="159.6">D3</text>
<text x="102.1" y="157">A2</text>
<text x="102.1" y="159.6">A3</text>
<text x="113.5" y="157">8</text>
<text x="113.5" y="159.5">7</text>
<text x="118.6" y="158.2">A2</text>
<text x="118.6" y="160.8">A3</text>
<text x="131.6" y="158.2">D2</text>
<text x="131.6" y="160.8">D3</text>
<text x="138.9" y="157">13</text>
<text x="138.9" y="159.5">15</text>
<text x="145.3" y="157">D10</text>
<text x="145.3" y="159.6">D11</text>
<text x="158" y="157">D10 D10</text>
<text x="158" y="159.6">D11 D11</text>
<text x="183.4" y="157">D2</text>
<text x="183.4" y="159.6">D3</text>
<text x="191" y="157">D2</text>
<text x="191" y="159.6">D3</text>
<text x="203.7" y="157">UDS CT9</text>
<text x="203.7" y="159.6">LDS CT10</text>
<text x="25.9" y="162.1">AD3</text>
<text x="25.9" y="164.7">AD4</text>
<text x="25.9" y="167.2">AD5</text>
<text x="36.1" y="162.1">A3</text>
<text x="36.1" y="164.7">A4</text>
<text x="36.1" y="167.2">A5</text>
<text x="51.3" y="162.1">A4</text>
<text x="51.3" y="164.7">A5</text>
<text x="51.3" y="167.2">A6</text>
<text x="62.7" y="162.1">6</text>
<text x="62.7" y="164.6">5</text>
<text x="62.7" y="167.1">4</text>
<text x="67.8" y="163.3">A4</text>
<text x="67.8" y="165.9">A5</text>
<text x="80.8" y="163.3">D4</text>
<text x="80.8" y="165.9">D5</text>
<text x="88.1" y="162.1">16</text>
<text x="88.1" y="164.6">17</text>
<text x="88.1" y="167.1">18</text>
<text x="94.5" y="162.1">D4</text>
<text x="94.5" y="164.7">D5</text>
<text x="94.5" y="167.2">D6</text>
<text x="102.1" y="162.1">A4</text>
<text x="102.1" y="164.7">A5</text>
<text x="102.1" y="167.2">A6</text>
<text x="113.5" y="162.1">6</text>
<text x="113.5" y="164.6">5</text>
<text x="113.5" y="167.1">4</text>
<text x="118.6" y="163.3">A4</text>
<text x="118.6" y="165.9">A5</text>
<text x="131.6" y="163.3">D4</text>
<text x="131.6" y="165.9">D5</text>
<text x="138.9" y="162.1">16</text>
<text x="138.9" y="164.6">17</text>
<text x="138.9" y="167.1">18</text>
<text x="145.3" y="162.1">D12</text>
<text x="145.3" y="164.7">D13</text>
<text x="145.3" y="167.2">D14</text>
<text x="158" y="162.1">D12 D12</text>
<text x="158" y="164.7">D13 D13</text>
<text x="158" y="167.2">D14 D14</text>
<text x="183.4" y="162.1">D4</text>
<text x="183.4" y="164.7">D5</text>
<text x="183.4" y="167.2">D6</text>
<text x="191" y="162.1">D4</text>
<text x="191" y="164.7">D5</text>
<text x="191" y="167.2">D6</text>
<text x="203.7" y="162.1">R/W CT11</text>
<text x="25.9" y="169.7">AD6</text>
<text x="25.9" y="172.3">AD7</text>
<text x="36.1" y="169.7">A6</text>
<text x="36.1" y="172.3">A7</text>
<text x="51.3" y="169.7">A7</text>
<text x="51.3" y="172.3">A8</text>
<text x="60.7" y="172.2">25</text>
<text x="62.7" y="169.7">3</text>
<text x="67.8" y="168.4">A6</text>
<text x="67.8" y="170.9">A7</text>
<text x="67.8" y="173.5">A8</text>
<text x="80.8" y="168.4">D6</text>
<text x="80.8" y="170.9">D7</text>
<text x="88.1" y="169.7">19</text>
<text x="94.5" y="169.7">D7</text>
<text x="102.1" y="169.7">A7</text>
<text x="102.1" y="172.3">A8</text>
<text x="111.5" y="172.2">25</text>
<text x="113.5" y="169.7">3</text>
<text x="118.6" y="168.4">A6</text>
<text x="118.6" y="170.9">A7</text>
<text x="118.6" y="173.5">A8</text>
<text x="131.6" y="168.4">D6</text>
<text x="131.6" y="170.9">D7</text>
<text x="138.9" y="169.7">19</text>
<text x="145.3" y="169.7">D15</text>
<text x="158" y="169.7">D15 D15</text>
<text x="183.4" y="169.7">D7</text>
<text x="191" y="169.7">D7</text>
<text x="25.9" y="174.8">AD8</text>
<text x="25.9" y="177.4">AD9</text>
<text x="25.9" y="179.9">AD10</text>
<text x="36.1" y="174.8">A8</text>
<text x="36.1" y="177.4">A9</text>
<text x="36.1" y="179.9">A10</text>
<text x="51.3" y="179.9">A11</text>
<text x="51.3" y="174.8">A9</text>
<text x="51.3" y="177.4">A10</text>
<text x="60.7" y="174.8">24</text>
<text x="60.7" y="177.3">21</text>
<text x="60.7" y="179.8">23</text>
<text x="67.8" y="176">A9</text>
<text x="67.8" y="178.6">A10</text>
<text x="102.1" y="179.9">A11</text>
<text x="102.1" y="174.8">A9</text>
<text x="102.1" y="177.4">A10</text>
<text x="111.5" y="174.8">24</text>
<text x="111.5" y="177.3">21</text>
<text x="111.5" y="179.8">23</text>
<text x="118.6" y="176">A9</text>
<text x="118.6" y="178.6">A10</text>
<text x="25.9" y="182.4">AD11</text>
<text x="25.9" y="185">AD12</text>
<text x="36.1" y="182.4">A11 VCC</text>
<text x="36.1" y="185">A12</text>
<text x="51.3" y="182.4">A12</text>
<text x="62.7" y="182.4">2</text>
<text x="67.8" y="181.1">A11</text>
<text x="67.8" y="183.6">A12</text>
<text x="102.1" y="182.4">A12</text>
<text x="113.5" y="182.4">2</text>
<text x="118.6" y="181.1">A11</text>
<text x="118.6" y="183.6">A12</text>
<text x="187.7" y="184.7">DESIGN</text>
<text x="187.7" y="180.1">SUPERSTAR</text>
<text x="201.9" y="184.7">BY</text>
<text x="208" y="184.7">PETER</text>
<text x="208" y="180.1">68K</text>
<text x="216.2" y="180.1">COMPUTER</text>
<text x="220.2" y="184.7">FILIBERTI</text>
<text x="25.9" y="187.5">AD13</text>
<text x="25.9" y="190.1">AD14</text>
<text x="36.1" y="187.5">A13</text>
<text x="36.1" y="190.1">A14</text>
<text x="60.7" y="187.5">20</text>
<text x="60.7" y="190">26</text>
<text x="67.8" y="188.7">CS1</text>
<text x="67.8" y="191.3">CS2</text>
<text x="88.4" y="187.5">VCC</text>
<text x="111.5" y="187.5">20</text>
<text x="111.5" y="190">26</text>
<text x="118.6" y="188.7">CS1</text>
<text x="118.6" y="191.3">CS2</text>
<text x="168.4" y="187.7">Title</text>
<text x="198.9" y="191.3">PROGRAM</text>
<text x="215.1" y="191.3">MEMORY</text>
<text x="25.9" y="192.6">AD15</text>
<text x="36.1" y="192.6">A15</text>
<text x="51.3" y="192.6">R/W</text>
<text x="60.7" y="192.5">27</text>
<text x="60.7" y="195.1">22</text>
<text x="67.8" y="193.8">WE</text>
<text x="67.8" y="196.3">OE</text>
<text x="73.9" y="196.8">TC5565</text>
<text x="102.1" y="192.6">R/W</text>
<text x="111.5" y="192.5">27</text>
<text x="111.5" y="195.1">22</text>
<text x="118.6" y="193.8">WE</text>
<text x="118.6" y="196.3">OE</text>
<text x="124.5" y="197.1">TC5565</text>
<text x="168.4" y="195.1">Size Document</text>
<text x="195.8" y="195.1">Number</text>
<text x="252.5" y="195.1">REV</text>
<text x="26.2" y="198.9">/RAML</text>
<text x="79.5" y="201.4">/RAMH</text>
<text x="168.4" y="202.7">Date:</text>
<text x="171.7" y="198.9">A</text>
<text x="182.6" y="202.7">November</text>
<text x="200.9" y="202.7">25,</text>
<text x="209" y="202.7">2023 Sheet</text>
<text x="238.5" y="202.7">4</text>
<text x="242.6" y="202.7">of</text>
<text x="254.8" y="202.7">10</text>
</g>
</svg>
